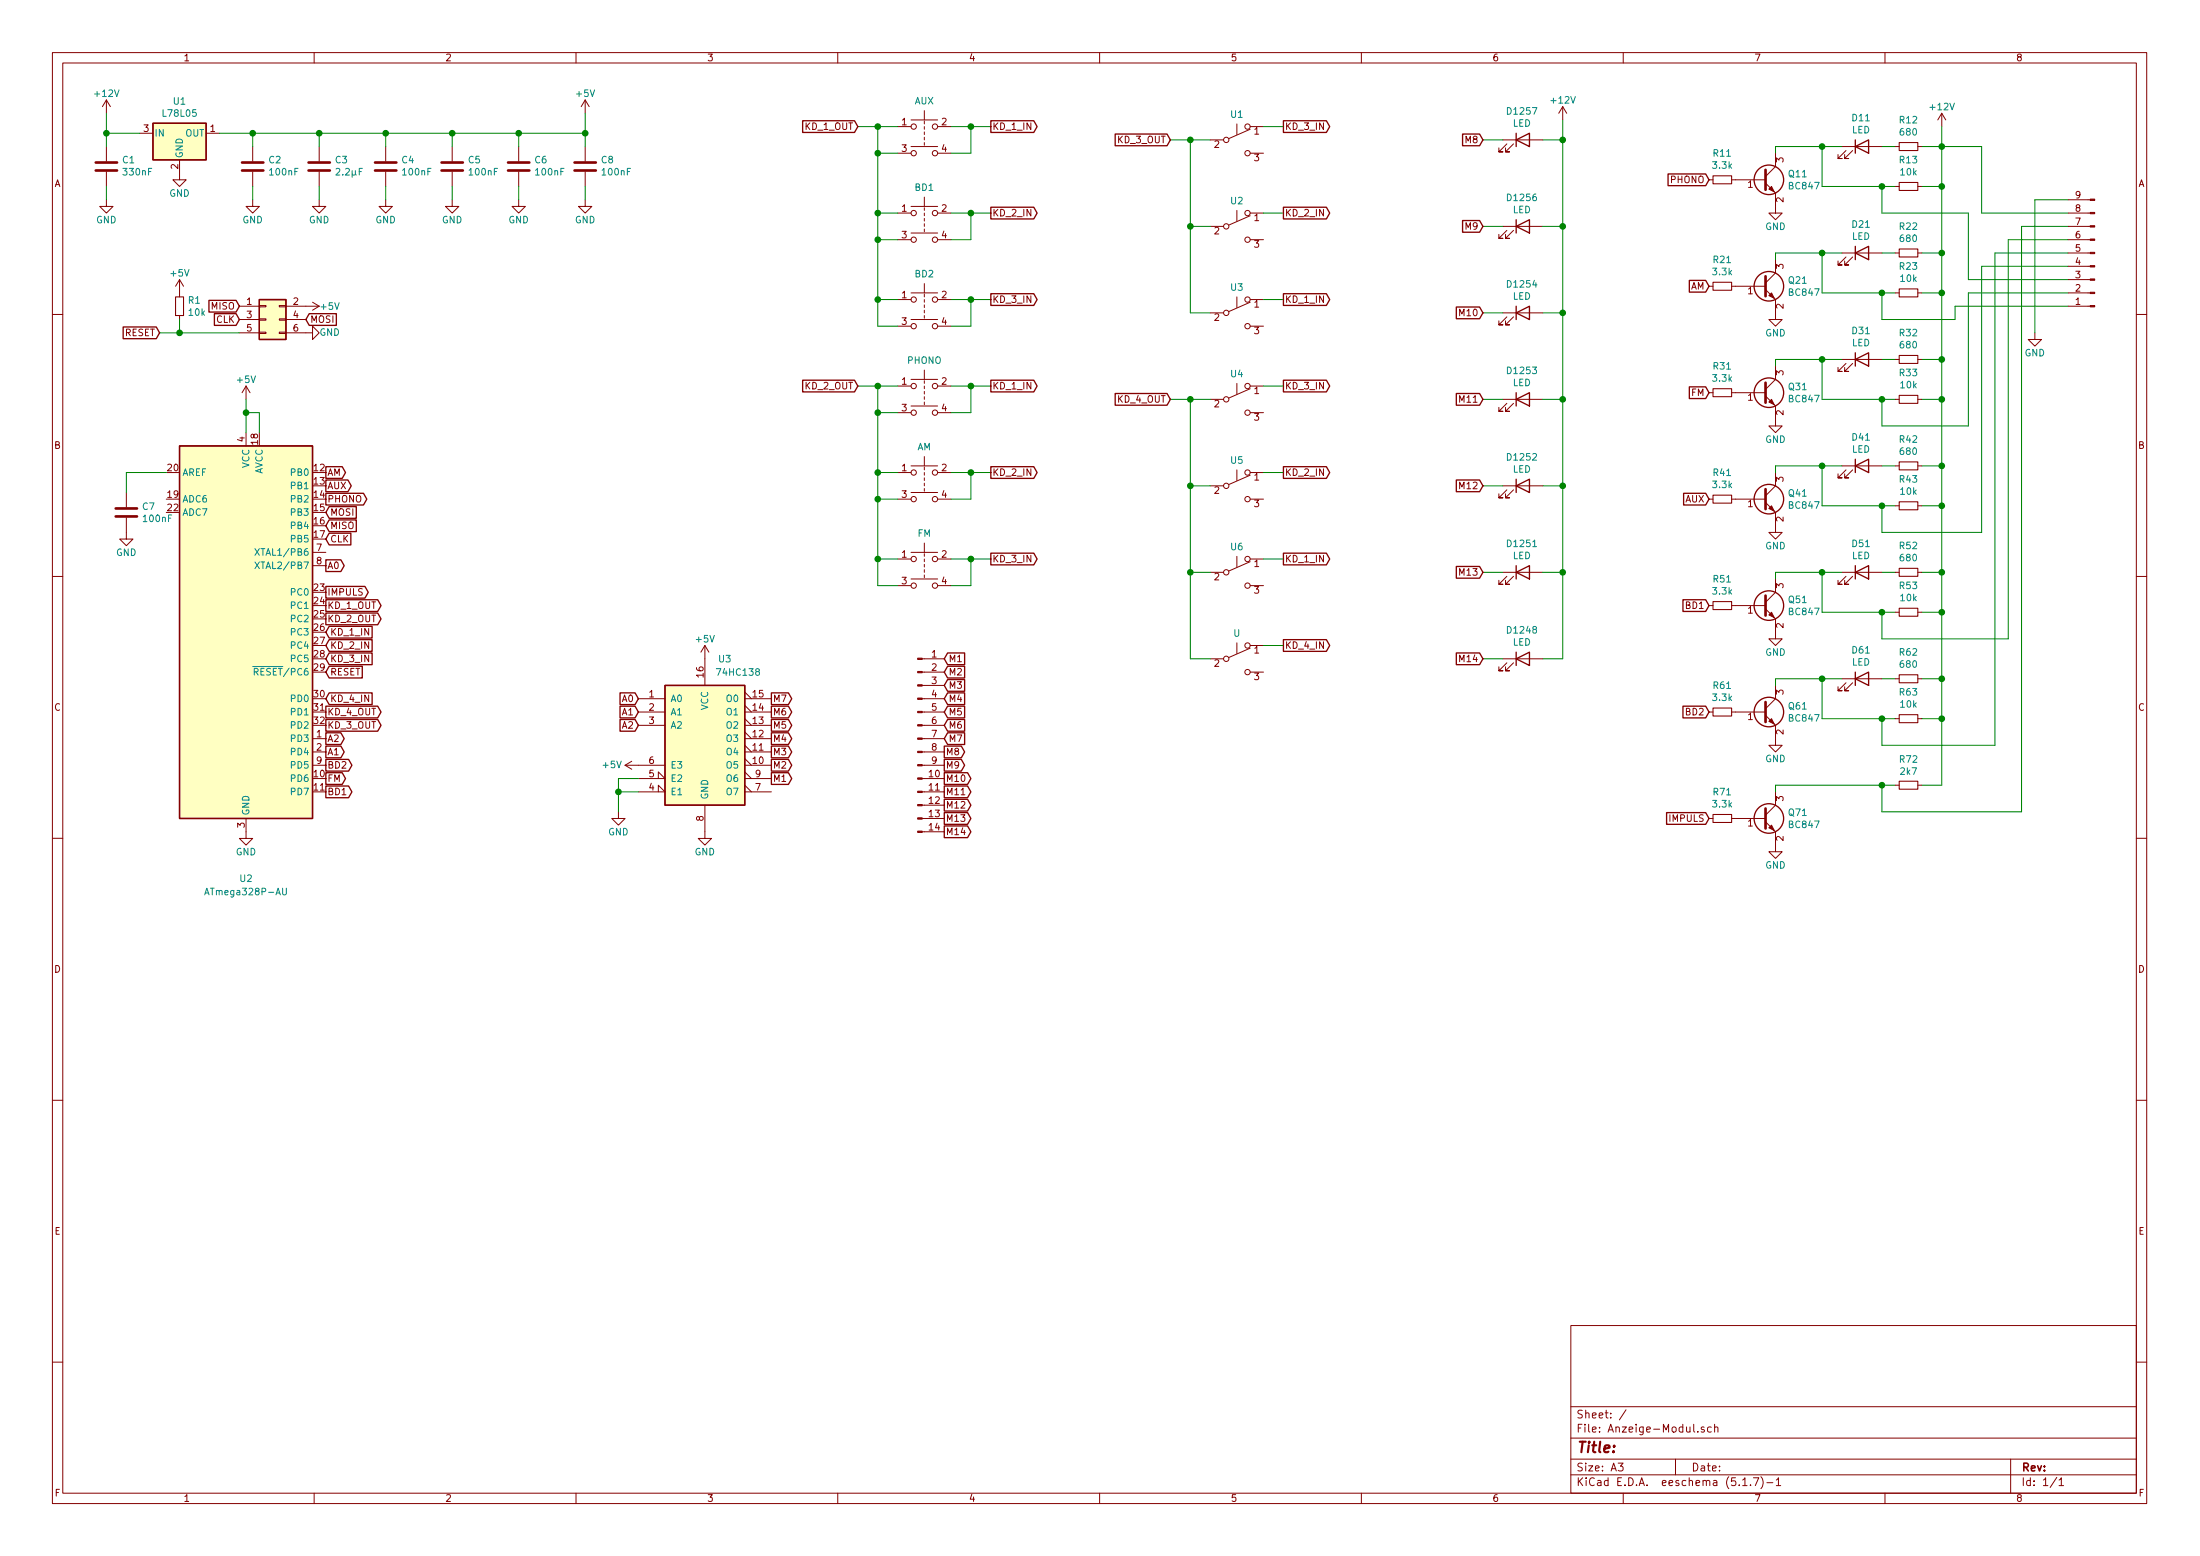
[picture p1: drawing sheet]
<svg xmlns="http://www.w3.org/2000/svg" width="420mm" height="297mm" viewBox="0 0 420 297" stroke-linecap="round" stroke-linejoin="round" font-family="sans-serif">
<g fill="none" stroke="#840000" stroke-width=".19">
<path d="M10 10h400v277h-400zM12 12h396v273.1h-396zM20.3 19.1v2.5M20.3 19.1l-.7 1.3M20.3 19.1l.8 1.3M60 10v2M110 10v2M111.8 19.1l-.8 1.3M111.8 19.1v2.5M111.8 19.1l.7 1.3M160 10v2M210 10v2"/>
<path d="M260 10v2M310 10v2M360 10v2M20.3 38.1v1.3h1.3l-1.3 1.3-1.3-1.3h1.3M20.3 28v2.8M20.3 32.8v2.8M26.7 25.4h2.5M34.3 30.5v3.8h1.3l-1.3 1.3-1.3-1.3h1.3M39.4 25.4h2.5M48.3 38.1v1.3h1.2l-1.2 1.3-1.3-1.3h1.3M48.3 28v2.8M48.3 32.8v2.8"/>
<path d="M61 38.1v1.3h1.2l-1.2 1.3-1.3-1.3h1.3M61 28v2.8M61 32.8v2.8M73.7 38.1v1.3h1.2l-1.2 1.3-1.3-1.3h1.3M73.7 28v2.8M73.7 32.8v2.8M86.4 38.1v1.3h1.2l-1.2 1.3-1.3-1.3h1.3M86.4 28v2.8M86.4 32.8v2.8M99.1 38.1v1.3h1.2l-1.2 1.3-1.3-1.3h1.3M99.1 28v2.8M99.1 32.8v2.8"/>
<path d="M111.8 38.1v1.3h1.2l-1.2 1.3-1.3-1.3h1.3M111.8 28v2.8M111.8 32.8v2.8M171.4 24.2h2.6M171.4 29.2h2.6M174 39.4h5.1M174 28h5.1M174 22.9h5.1M176.5 21.1v1.8M176.5 23.2v.5M176.5 24.2v.5M176.5 25.2v.5"/>
<path d="M176.5 26.2v.5M176.5 27.2v.5M176.5 37.6v1.8M176.5 39.7v.5M179.1 24.2h2.5M179.1 29.2h2.5M231.1 26.7h2.6M236.2 23.7v2M238.8 24.2h2.5M238.8 29.2h2.5M238.8 24.7l-4.1 1.8M287 26.7h7.6"/>
<path d="M287.8 27.5l-1.5 1.5h.7h-.7v-.8M289.1 27.5l-1.6 1.5h.8h-.8v-.8M298.4 20.4l-.7 1.2M298.4 20.4v2.5M298.4 20.4l.8 1.2M326.4 34.3h.8M330.7 34.3h6.5M337.2 35l1.9 1.9v3.8h1.3l-1.3 1.2-1.3-1.2h1.3M339.1 29.2v2.6l-1.9 1.9M351.8 28h7.6M352.6 28.7l-1.6 1.6h.8h-.8v-.8M353.8 28.7l-1.5 1.6h.8h-.8v-.8"/>
<path d="M361.9 28h.8M361.9 35.6h.8M366.3 28h.7M366.3 35.6h.7M370.8 21.6l-.7 1.3M370.8 21.6v2.6M370.8 21.6l.8 1.3M395 38.1h4.2M34.3 53.4v3.3M34.3 53.4l-.8 1.2M34.3 53.4l.8 1.2M45.7 58.5h3.8"/>
<path d="M49.5 58.3h1.3v.3h-1.3zM53.3 58.3h1.3v.3h-1.3zM54.6 58.5h6.4M59.7 57.7l1.3 .8M61 58.5l-1.3 .7M171.4 57.2h2.6M171.4 40.7h2.6M171.4 45.8h2.6M174 55.9h5.1M174 44.5h5.1M176.5 40.7v.5M176.5 41.7v.5"/>
<path d="M176.5 42.7v.5M176.5 43.7v.5M176.5 54.1v1.8M176.5 56.2v.5M176.5 57.2v.5M176.5 58.2v.5M176.5 59.2v.5M179.1 57.2h2.5M179.1 40.7h2.5M179.1 45.8h2.5M231.1 43.2h2.6M231.1 59.7h2.6"/>
<path d="M236.2 40.2v2M236.2 56.7v2M238.8 57.2h2.5M238.8 40.7h2.5M238.8 45.8h2.5M238.8 57.7l-4.1 1.8M238.8 41.2l-4.1 1.8M287 43.2h7.6M287 59.7h7.6M287.8 44l-1.5 1.5h.7h-.7v-.8M289.1 44l-1.6 1.5h.8h-.8v-.8M326.4 54.6h.8"/>
<path d="M330.7 54.6h6.5M337.2 55.3l1.9 1.9v3.8h1.3l-1.3 1.3-1.3-1.3h1.3M339.1 49.6v2.5l-1.9 1.9M351.8 48.3h7.6M352.6 49.1l-1.6 1.5h.8h-.8v-.8M353.8 49.1l-1.5 1.5h.8h-.8v-.8M361.9 55.9h.8M361.9 48.3h.8M366.3 55.9h.7M366.3 48.3h.7M395 55.9h4.2M395 40.7h4.2"/>
<path d="M395 45.8h4.2M395 58.5h4.2M395 43.2h4.2M395 48.3h4.2M395 50.8h4.2M395 53.4h4.2M10 60h2M34.3 60.2v.8M45.7 61h3.8M45.7 63.5h3.8M47 73.7l-.8 1.3M47 73.7v2.5"/>
<path d="M47 73.7l.8 1.3M49.5 63.4h1.3v.3h-1.3zM49.5 60.9h1.3v.2h-1.3zM53.3 63.4h1.3v.3h-1.3zM53.3 60.9h1.3v.2h-1.3zM54.6 63.5h5.1v-1.2l1.3 1.2-1.3 1.3v-1.3M54.6 61h3.8M171.4 73.7h2.6M171.4 78.8h2.6M171.4 62.3h2.6M174 77.5h5.1M174 72.4h5.1"/>
<path d="M174 61h5.1M176.5 60.2v.5M176.5 70.6v1.8M176.5 72.7v.5M176.5 73.7v.5M176.5 74.7v.5M176.5 75.7v.5M176.5 76.7v.6M179.1 73.7h2.5M179.1 78.8h2.5M179.1 62.3h2.5M231.1 76.2h2.6"/>
<path d="M236.2 73.2v2M238.8 73.7h2.5M238.8 78.8h2.5M238.8 62.3h2.5M238.8 74.2l-4.1 1.8M287 76.2h7.6M287.8 60.5l-1.5 1.5h.7h-.7v-.7M287.8 77l-1.5 1.5h.7h-.7v-.7M289.1 60.5l-1.6 1.5h.8h-.8v-.7M289.1 77l-1.6 1.5h.8h-.8v-.7M326.4 75h.8M330.7 75h6.5"/>
<path d="M337.2 75.6l1.9 1.9v3.8h1.3l-1.3 1.3-1.3-1.3h1.3M339.1 69.9v2.5l-1.9 1.9M351.8 68.6h7.6M352.6 69.4l-1.6 1.5h.8h-.8v-.8M353.8 69.4l-1.5 1.5h.8h-.8v-.8M361.9 76.2h.8M361.9 68.6h.8M366.3 76.2h.7M366.3 68.6h.7M388.6 63.5v1.3h1.3l-1.3 1.3-1.3-1.3h1.3M408 60h2M24.1 98.8v4.1h1.3l-1.3 1.3-1.2-1.3h1.2"/>
<path d="M24.1 94v2.8M47 82.6v2.5M171.4 90.2h2.6M171.4 95.3h2.6M174 94h5.1M174 88.9h5.1M176.5 87.2v1.7M176.5 89.2v.5M176.5 90.2v.5M176.5 91.2v.5M176.5 92.2v.5M176.5 93.3v.5"/>
<path d="M179.1 90.2h2.5M179.1 95.3h2.5M231.1 92.7h2.6M236.2 89.7v2M238.8 90.2h2.5M238.8 95.3h2.5M238.8 90.7l-4.1 1.8M287 92.7h7.6M287.8 93.5l-1.5 1.5h.7h-.7v-.7M289.1 93.5l-1.6 1.5h.8h-.8v-.7M326.4 95.3h.8M330.7 95.3h6.5"/>
<path d="M337.2 95.9l1.9 1.9v3.8h1.3l-1.3 1.3-1.3-1.3h1.3M339.1 90.2v2.5l-1.9 2M351.8 88.9h7.6M352.6 89.7l-1.6 1.5h.8h-.8v-.7M353.8 89.7l-1.5 1.5h.8h-.8v-.7M361.9 88.9h.8M361.9 96.6h.8M366.3 88.9h.7M366.3 96.6h.7M10 110h2M59.7 105.4h2.5M59.7 108h2.5"/>
<path d="M171.4 106.7h2.6M171.4 111.8h2.6M174 110.5h5.1M174 105.4h5.1M176.5 103.7v1.7M176.5 105.7v.5M176.5 106.7v.5M176.5 107.7v.5M176.5 108.7v.6M176.5 109.8v.5M179.1 106.7h2.5M179.1 111.8h2.5"/>
<path d="M231.1 109.3h2.6M236.2 106.2v2M238.8 106.7h2.5M238.8 111.8h2.5M238.8 107.2l-4.1 1.8M287 109.3h7.6M287.8 110l-1.5 1.5h.7h-.7v-.7M289.1 110l-1.6 1.5h.8h-.8v-.7M326.4 115.6h.8M330.7 115.6h6.5M337.2 116.2l1.9 1.9v3.9h1.3l-1.3 1.2-1.3-1.2h1.3M339.1 110.5v2.6l-1.9 1.9"/>
<path d="M351.8 109.3h7.6M352.6 110l-1.6 1.5h.8h-.8v-.7M353.8 110l-1.5 1.5h.8h-.8v-.7M361.9 109.3h.8M361.9 116.9h.8M366.3 109.3h.7M366.3 116.9h.7M408 110h2M121.9 138.5h5.1M121.9 135.9h5.1M121.9 133.4h5.1M134.6 123.2v7.6"/>
<path d="M134.6 123.2l-.7 1.3M134.6 123.2l.8 1.3M142.2 138.5h5.1M142.2 135.9h5.1M142.2 133.4h5.1M142.2 139.7l1.3 1.3M142.2 137.2l1.3 1.3M142.2 134.7l1.3 1.2M142.2 132.1l1.3 1.3M176.1 138.5h4.2M176.1 135.9h4.2M176.1 133.4h4.2"/>
<path d="M176.1 130.8h4.2M176.1 128.3h4.2M176.1 125.8h4.2M231.1 125.8h2.6M236.2 122.7v2.1M238.8 128.3h2.5M238.8 123.7l-4.1 1.8M238.8 123.2h2.5M287 125.8h7.6M287.8 126.5l-1.5 1.6h.7h-.7v-.8M289.1 126.5l-1.6 1.6h.8h-.8v-.8M326.4 135.9h.8"/>
<path d="M330.7 135.9h6.5M337.2 136.6l1.9 1.9v3.8h1.3l-1.3 1.2-1.3-1.2h1.3M339.1 130.8v2.6l-1.9 1.9M351.8 129.6h7.6M352.6 130.3l-1.6 1.6h.8h-.8v-.8M353.8 130.3l-1.5 1.6h.8h-.8v-.8M361.9 129.6h.8M361.9 137.2h.8M366.3 129.6h.7M366.3 137.2h.7M47 156.2v3.9h1.3l-1.3 1.2-1.3-1.2h1.3M59.7 146.1h2.5"/>
<path d="M59.7 143.5h2.5M59.7 141h2.5M118.1 155v1.2h1.3l-1.3 1.3-1.3-1.3h1.3M119.4 146.1h7.6M119.4 146.1l1.2 .7M120.6 145.3l-1.2 .8M121.9 151.2h5.1l-1.3-1.3v1.3M121.9 148.6h5.1l-1.3-1.2v1.2M134.6 153.7v6.4h1.3l-1.3 1.2-1.3-1.2h1.3M142.2 151.2h5.1M142.2 148.6h5.1M142.2 146.1h5.1"/>
<path d="M142.2 143.5h5.1M142.2 141h5.1M142.2 144.8l1.3 1.3M142.2 142.3l1.3 1.2M142.2 149.9l1.3 1.3M142.2 147.4l1.3 1.2M176.1 158.8h4.2M176.1 156.2h4.2M176.1 153.7h4.2M176.1 151.2h4.2M176.1 148.6h4.2M176.1 146.1h4.2"/>
<path d="M176.1 143.5h4.2M176.1 141h4.2M326.4 156.2h.8M330.7 156.2h6.5M337.2 156.9l1.9 1.9v3.8h1.3l-1.3 1.3-1.3-1.3h1.3M339.1 151.2v2.5l-1.9 1.9M361.9 149.9h.8M366.3 149.9h.7M10 160h2M408 160h2M10 210h2M408 210h2"/>
<path d="M300 253h108v32.1h-108zM10 260h2M300 278.5h108M300 274.5h108M300 268.5h108M309 279.3h1l-.5 .6 .4 .1v.7l-.2 .1-.7-.1M310.5 269.1l-1.2 2M320 278.5v3M324.3 273.3v.1M325.5 272.5l-.4-.1-.2 .2 .1 .2 .5 .2v.3h-.6M326.8 272.5l-.4-.1-.3 .3 .1 .6 .2 .1 .4-.1M327.5 272.5l.2-.1 .3 .1 .1 .9"/>
<path d="M327.5 271.9v1.5M384 278.5v6.6M408 260h2M60 285.1v1.9M110 285.1v1.9M160 285.1v1.9M210 285.1v1.9M260 285.1v1.9M300 281.5h108M310 285.1v1.9M332.8 282.5l.4-.4v1.5M332.8 283.6h.9"/>
<path d="M334.3 283.5v.1M334.9 282.1h1l-.7 1.5M336.3 281.9a1.71 1.71 0 0 1 0 2.3M337.4 283h1.2M339.2 282.5l.4-.4v1.5M339.2 283.6h.9M360 285.1v1.9M392.8 282l-1.3 2M393.2 282.5l.5-.4v1.5M393.2 283.6h.9"/>
<circle cx="174.5" cy="29.2" r=".51"/>
<circle cx="174.5" cy="24.2" r=".51"/>
<circle cx="178.6" cy="29.2" r=".51"/>
<circle cx="178.6" cy="24.2" r=".51"/>
<circle cx="234.2" cy="26.7" r=".51"/>
<circle cx="238.3" cy="29.2" r=".51"/>
<circle cx="238.3" cy="24.2" r=".51"/>
<circle cx="174.5" cy="40.7" r=".51"/>
<circle cx="174.5" cy="45.8" r=".51"/>
<circle cx="174.5" cy="57.2" r=".51"/>
<circle cx="178.6" cy="40.7" r=".51"/>
<circle cx="178.6" cy="45.8" r=".51"/>
<circle cx="178.6" cy="57.2" r=".51"/>
<circle cx="234.2" cy="43.2" r=".51"/>
<circle cx="234.2" cy="59.7" r=".51"/>
<circle cx="238.3" cy="40.7" r=".51"/>
<circle cx="238.3" cy="57.2" r=".51"/>
<circle cx="238.3" cy="45.8" r=".51"/>
<circle cx="174.5" cy="62.3" r=".51"/>
<circle cx="174.5" cy="78.8" r=".51"/>
<circle cx="174.5" cy="73.7" r=".51"/>
<circle cx="178.6" cy="73.7" r=".51"/>
<circle cx="178.6" cy="62.3" r=".51"/>
<circle cx="178.6" cy="78.8" r=".51"/>
<circle cx="234.2" cy="76.2" r=".51"/>
<circle cx="238.3" cy="73.7" r=".51"/>
<circle cx="238.3" cy="78.8" r=".51"/>
<circle cx="238.3" cy="62.3" r=".51"/>
<circle cx="174.5" cy="90.2" r=".51"/>
<circle cx="174.5" cy="95.3" r=".51"/>
<circle cx="178.6" cy="95.3" r=".51"/>
<circle cx="178.6" cy="90.2" r=".51"/>
<circle cx="234.2" cy="92.7" r=".51"/>
<circle cx="238.3" cy="90.2" r=".51"/>
<circle cx="238.3" cy="95.3" r=".51"/>
<circle cx="174.5" cy="106.7" r=".51"/>
<circle cx="174.5" cy="111.8" r=".51"/>
<circle cx="178.6" cy="106.7" r=".51"/>
<circle cx="178.6" cy="111.8" r=".51"/>
<circle cx="234.2" cy="109.3" r=".51"/>
<circle cx="238.3" cy="111.8" r=".51"/>
<circle cx="238.3" cy="106.7" r=".51"/>
<circle cx="234.2" cy="125.8" r=".51"/>
<circle cx="238.3" cy="128.3" r=".51"/>
<circle cx="238.3" cy="123.2" r=".51"/>
</g>
<g fill="#ffffc2" stroke="#ffffc2" stroke-width=".19">
<path d="M29.2 23.5h10.2v7h-10.2z"/>
<path d="M49.5 57.2h5.1v7.6h-5.1z"/>
<path d="M127 130.8h15.2v22.9h-15.2z"/>
<path d="M34.3 85.1h25.4v71.1h-25.4z"/>
</g>
<g fill="none" stroke="#840000" stroke-width=".25">
<path d="M29.2 23.5h10.2v7h-10.2zM153.3 23h9.9l.6 1.2-.6 1.1h-9.9zM189.2 39.6h8.2l.7 1.1-.7 1.1h-8.2zM189.2 23h8.2l.7 1.2-.7 1.1h-8.2zM213 25.6h9.9l.6 1.1-.6 1.1h-9.9zM245.1 23h8.2l.6 1.2-.6 1.1h-8.2zM245.1 39.6h8.2l.6 1.1-.6 1.1h-8.2zM279.3 25.6h3.3l.6 1.1-.6 1.1h-3.3zM289.6 26.7l2.5-1.3v2.6zM289.6 25.4v2.6M318.6 33.2h7.2l.6 1.1-.6 1.1h-7.2zM354.3 28l2.6-1.3v2.5z"/>
<path d="M354.3 26.7v2.5M39.9 57.3h5.2l.6 1.2-.6 1.1h-5.2zM40.9 59.9h4.2l.6 1.1-.6 1.1h-4.2zM49.5 57.2h5.1v7.6h-5.1zM59.1 59.9h5.1v2.2h-5.1l-.7-1.1zM189.2 56.1h8.2l.7 1.1-.7 1.1h-8.2zM245.1 56.1h8.2l.6 1.1-.6 1.1h-8.2zM278.1 58.6h4.5l.6 1.1-.6 1.1h-4.5zM279.3 42.1h3.3l.6 1.1-.6 1.1h-3.3zM289.6 59.7l2.5-1.2v2.5zM289.6 43.2l2.5-1.3v2.6zM289.6 41.9v2.6"/>
<path d="M289.6 58.5v2.5M322.6 53.5h3.2l.6 1.1-.6 1.2h-3.2zM354.3 48.3l2.6-1.3v2.6zM354.3 47v2.6M23.5 62.4h6.3l.7 1.1-.7 1.2h-6.3zM153.3 72.6h9.9l.6 1.1-.6 1.1h-9.9zM189.2 72.6h8.2l.7 1.1-.7 1.1h-8.2zM213 75.1h9.9l.6 1.1-.6 1.2h-9.9zM245.1 72.6h8.2l.6 1.1-.6 1.1h-8.2zM278.1 75.1h4.5l.6 1.1-.6 1.2h-4.5zM289.6 76.2l2.5-1.2v2.5zM289.6 75v2.5"/>
<path d="M322.6 73.8h3.2l.6 1.2-.6 1.1h-3.2zM354.3 68.6l2.6-1.3v2.6zM354.3 67.3v2.6M34.3 85.1h25.4v71.1h-25.4zM62.2 91.6h4.2l.7 1.1-.7 1.2h-4.2zM62.2 94.2h7.2l.7 1.1-.7 1.1h-7.2zM62.2 89.1h3.2l.6 1.1-.6 1.1h-3.2zM62.9 96.7h5.1v2.2h-5.1l-.7-1.1zM62.9 99.2h5.1v2.3h-5.1l-.7-1.1zM189.2 89.1h8.2l.7 1.1-.7 1.1h-8.2zM245.1 89.1h8.2l.6 1.1-.6 1.1h-8.2zM278.1 91.6h4.5l.6 1.1-.6 1.2h-4.5z"/>
<path d="M289.6 92.7l2.5-1.2v2.5zM289.6 91.5v2.5M321.5 94.2h4.3l.6 1.1-.6 1.1h-4.3zM354.3 88.9l2.6-1.2v2.5zM354.3 87.7v2.5M62.2 114.5h9.9l.7 1.1-.7 1.1h-9.9zM62.2 117h9.9l.7 1.1-.7 1.2h-9.9zM62.2 106.9h2.9l.6 1.1-.6 1.1h-2.9zM62.2 111.9h7.5l.6 1.2-.6 1.1h-7.5zM62.9 119.6h8.2v2.2h-8.2l-.7-1.1zM62.9 101.8h4.1v2.2h-4.1l-.7-1.1zM189.2 105.6h8.2l.7 1.1-.7 1.1h-8.2z"/>
<path d="M245.1 105.6h8.2l.6 1.1-.6 1.1h-8.2zM278.1 108.1h4.5l.6 1.2-.6 1.1h-4.5zM289.6 109.3l2.5-1.3v2.5zM289.6 108v2.5M321.4 114.5h4.4l.6 1.1-.6 1.1h-4.4zM354.3 109.3l2.6-1.3v2.5zM354.3 108v2.5M62.2 139.9h2.9l.6 1.1-.6 1.1h-2.9zM62.2 137.3h9.9l.7 1.2-.7 1.1h-9.9zM62.2 134.8h9.9l.7 1.1-.7 1.1h-9.9zM62.9 132.3h8.2v2.2h-8.2l-.7-1.1zM62.9 124.6h8.2v2.3h-8.2l-.7-1.1z"/>
<path d="M62.9 122.1h8.2v2.2h-8.2l-.7-1.1zM62.9 127.2h6.3v2.2h-6.3l-.7-1.1zM118.4 137.3h2.9l.6 1.2-.6 1.1h-2.9zM118.4 134.8h2.9l.6 1.1-.6 1.1h-2.9zM118.4 132.3h2.9l.6 1.1-.6 1.1h-2.9zM127 130.8h15.2v22.9h-15.2zM147.3 132.3h3.3l.6 1.1-.6 1.1h-3.3zM147.3 134.8h3.3l.6 1.1-.6 1.1h-3.3zM147.3 137.3h3.3l.6 1.2-.6 1.1h-3.3zM147.3 139.9h3.3l.6 1.1-.6 1.1h-3.3zM181 137.3h3.2v2.3h-3.2l-.7-1.1zM181 139.9h3.2v2.2h-3.2l-.7-1.1z"/>
<path d="M181 127.2h3.2v2.2h-3.2l-.7-1.1zM181 124.6h3.2v2.3h-3.2l-.7-1.1zM181 129.7h3.2v2.3h-3.2l-.7-1.2zM181 132.3h3.2v2.2h-3.2l-.7-1.1zM181 134.8h3.2v2.2h-3.2l-.7-1.1zM245.1 122.1h8.2l.6 1.1-.6 1.1h-8.2zM278.1 124.6h4.5l.6 1.2-.6 1.1h-4.5zM289.6 125.8l2.5-1.3v2.5zM289.6 124.5v2.5M321.4 134.8h4.4l.6 1.1-.6 1.1h-4.4zM354.3 129.6l2.6-1.3v2.5zM354.3 128.3v2.5"/>
<path d="M62.2 142.4h2.9l.6 1.1-.6 1.2h-2.9zM62.2 145h4.4l.6 1.1-.6 1.1h-4.4zM62.2 147.5h3.2l.6 1.1-.6 1.1h-3.2zM62.2 150h4.4l.6 1.2-.6 1.1h-4.4zM147.3 142.4h3.3l.6 1.1-.6 1.2h-3.3zM147.3 145h3.3l.6 1.1-.6 1.1h-3.3zM147.3 147.5h3.3l.6 1.1-.6 1.1h-3.3zM180.3 145h3.3l.6 1.1-.6 1.1h-3.3zM180.3 142.4h3.3l.6 1.1-.6 1.2h-3.3zM180.3 147.5h4.5l.6 1.1-.6 1.1h-4.5zM180.3 150h4.5l.6 1.2-.6 1.1h-4.5zM180.3 152.6h4.5l.6 1.1-.6 1.1h-4.5z"/>
<path d="M180.3 155.1h4.5l.6 1.1-.6 1.2h-4.5zM180.3 157.7h4.5l.6 1.1-.6 1.1h-4.5zM318.3 155.1h7.5l.6 1.1-.6 1.2h-7.5z"/>
<circle cx="337.8" cy="34.3" r="2.82"/>
<circle cx="337.8" cy="54.6" r="2.82"/>
<circle cx="337.8" cy="75" r="2.82"/>
<circle cx="337.8" cy="95.3" r="2.82"/>
<circle cx="337.8" cy="115.6" r="2.82"/>
<circle cx="337.8" cy="135.9" r="2.82"/>
<circle cx="337.8" cy="156.2" r="2.82"/>
</g>
<g fill="none" stroke="#840000" stroke-width=".51">
<path d="M18.3 31h4.1M18.3 32.5h4.1M46.2 31h4.1M46.2 32.5h4.1M58.9 31h4.1M58.9 32.5h4.1M71.6 31h4.1M71.6 32.5h4.1M84.3 31h4.1M84.3 32.5h4.1M97 31h4.1M97 32.5h4.1"/>
<path d="M109.7 31h4.1M109.7 32.5h4.1M337.2 32.4v3.8M337.2 52.7v3.9M337.2 73.1v3.8M22.1 98.6h4.1M22.1 97.1h4.1M337.2 93.4v3.8M337.2 113.7v3.8M337.2 134v3.8M337.2 154.3v3.9"/>
</g>
<g fill="#840000" stroke="#840000" stroke-width=".19">
<path d="M175.3 158.7h.8v.2h-.8z"/>
<path d="M175.3 156.1h.8v.3h-.8z"/>
<path d="M175.3 153.6h.8v.2h-.8z"/>
<path d="M175.3 151h.8v.3h-.8z"/>
<path d="M175.3 148.5h.8v.3h-.8z"/>
<path d="M175.3 146h.8v.2h-.8z"/>
<path d="M175.3 143.4h.8v.3h-.8z"/>
<path d="M175.3 140.9h.8v.2h-.8z"/>
<path d="M175.3 138.3h.8v.3h-.8z"/>
<path d="M175.3 135.8h.8v.3h-.8z"/>
<path d="M175.3 133.3h.8v.2h-.8z"/>
<path d="M175.3 130.7h.8v.3h-.8z"/>
<path d="M175.3 128.2h.8v.2h-.8z"/>
<path d="M175.3 125.6h.8v.3h-.8z"/>
<path d="M337.8 158l.5-.5 .5 1z"/>
<path d="M337.8 76.7l.5-.5 .5 1.1z"/>
<path d="M337.8 97.1l.5-.5 .5 1z"/>
<path d="M337.8 117.4l.5-.5 .5 1z"/>
<path d="M337.8 137.7l.5-.5 .5 1z"/>
<path d="M399.2 38h.8v.3h-.8z"/>
<path d="M399.2 40.5h.8v.3h-.8z"/>
<path d="M399.2 43.1h.8v.2h-.8z"/>
<path d="M399.2 45.6h.8v.3h-.8z"/>
<path d="M399.2 48.2h.8v.2h-.8z"/>
<path d="M399.2 50.7h.8v.3h-.8z"/>
<path d="M399.2 53.2h.8v.3h-.8z"/>
<path d="M399.2 55.8h.8v.2h-.8z"/>
<path d="M399.2 58.3h.8v.3h-.8z"/>
<path d="M337.8 56.4l.5-.5 .5 1z"/>
<path d="M337.8 36.1l.5-.5 .5 1z"/>
</g>
<g fill="none" stroke="#840000" stroke-width=".2">
<path d="M327.2 33.6h3.5v1.5h-3.5zM362.7 27.2h3.6v1.5h-3.6zM362.7 34.8h3.6v1.6h-3.6zM33.5 56.7h1.6v3.5h-1.6zM327.2 53.9h3.5v1.5h-3.5zM362.7 47.5h3.6v1.6h-3.6zM362.7 55.2h3.6v1.5h-3.6zM327.2 74.2h3.5v1.5h-3.5zM362.7 67.9h3.6v1.5h-3.6zM362.7 75.5h3.6v1.5h-3.6zM327.2 94.5h3.5v1.5h-3.5zM362.7 95.8h3.6v1.5h-3.6z"/>
<path d="M362.7 88.2h3.6v1.5h-3.6zM327.2 114.8h3.5v1.6h-3.5zM362.7 116.1h3.6v1.5h-3.6zM362.7 108.5h3.6v1.5h-3.6zM327.2 135.2h3.5v1.5h-3.5zM362.7 136.4h3.6v1.6h-3.6zM362.7 128.8h3.6v1.5h-3.6zM327.2 155.5h3.5v1.5h-3.5zM362.7 149.1h3.6v1.6h-3.6z"/>
</g>
<path d="M48.7 104.7l.8 1.3M48.7 107.3l.8 1.2M49.5 104.7l-.8 1.3M49.5 107.3l-.8 1.2M48.3 127.2h1.2M48.6 128.3l.6-.1 .1-.2-.1-.3-.6-.1v1.3M48.9 128.3l.4 .6M39.1 170.8l.4-1.2 .4 1.2M39.2 170.5h.6M54 169.6v1l.2 .2h.3l.2-.2v-1" fill="none" stroke="#008484" stroke-width=".19"/>
<g fill="none" stroke="#008400" stroke-width=".19">
<path d="M20.3 25.4h6.4M20.3 21.6v6.4M20.3 35.6v2.5M41.9 25.4h69.9M48.3 25.4v2.6M48.3 35.6v2.5M61 25.4v2.6M61 35.6v2.5M73.7 25.4v2.6M73.7 35.6v2.5M86.4 25.4v2.6M86.4 35.6v2.5"/>
<path d="M99.1 25.4v2.6M99.1 35.6v2.5M111.8 21.6v6.4M111.8 35.6v2.5M163.8 24.2h7.6M167.6 24.2v38.1h3.8M167.6 29.2h3.8M181.6 24.2h7.6M185.4 24.2v5h-3.8M223.5 26.7h7.6M227.3 26.7v33h3.8M241.3 24.2h3.8"/>
<path d="M283.2 26.7h3.8M294.6 26.7h3.8M298.4 22.9v102.9h-3.8M348 28v7.6h13.9M351.8 28h-12.7v1.2M359.4 35.6v5.1h16.5v12.7h19.1M359.4 28h2.5M367 28h11.5v12.7h16.5M367 35.6h3.8M370.8 24.2v125.7h-3.8M395 38.1h-6.4v25.4M167.6 57.2h3.8"/>
<path d="M167.6 45.8h3.8M167.6 40.7h3.8M181.6 57.2h7.6M181.6 40.7h7.6M185.4 40.7v5.1h-3.8M185.4 57.2v5.1h-3.8M227.3 43.2h3.8M241.3 57.2h3.8M241.3 40.7h3.8M283.2 59.7h3.8M283.2 43.2h3.8M294.6 59.7h3.8"/>
<path d="M294.6 43.2h3.8M348 48.3v7.6h13.9M351.8 48.3h-12.7v1.3M359.4 48.3h2.5M359.4 55.9v5.1h14v-2.5h21.6M367 48.3h3.8M367 55.9h3.8M395 45.8h-11.5v76.2h-24.1v-5.1M395 48.3h-14v94h-21.6v-5.1M395 55.9h-19.1v25.4h-16.5v-5.1M395 43.2h-8.9v111.8h-26.7v-5.1M395 50.8h-16.5v50.8h-19.1v-5"/>
<path d="M30.5 63.5h15.2M34.3 61v2.5M47 78.8h2.5v3.8M47 76.2v6.4M163.8 73.7h7.6M167.6 73.7v38.1h3.8M167.6 78.8h3.8M181.6 73.7h7.6M185.4 73.7v5.1h-3.8M223.5 76.2h7.6M227.3 76.2v49.6h3.8M241.3 73.7h3.8"/>
<path d="M283.2 76.2h3.8M294.6 76.2h3.8M348 68.6v7.6h13.9M351.8 68.6h-12.7v1.3M359.4 68.6h2.5M367 76.2h3.8M367 68.6h3.8M31.7 90.2h-7.6v3.8M167.6 90.2h3.8M167.6 95.3h3.8M181.6 90.2h7.6M185.4 90.2v5.1h-3.8"/>
<path d="M227.3 92.7h3.8M241.3 90.2h3.8M283.2 92.7h3.8M294.6 92.7h3.8M348 88.9v7.7h13.9M351.8 88.9h-12.7v1.3M359.4 88.9h2.5M367 88.9h3.8M367 96.6h3.8M167.6 106.7h3.8M181.6 106.7h7.6M185.4 106.7v5.1h-3.8"/>
<path d="M227.3 109.3h3.8M241.3 106.7h3.8M283.2 109.3h3.8M294.6 109.3h3.8M348 109.3v7.6h13.9M351.8 109.3h-12.7v1.2M359.4 109.3h2.5M367 109.3h3.8M367 116.9h3.8M241.3 123.2h3.8M283.2 125.8h3.8M348 129.6v7.6h13.9"/>
<path d="M351.8 129.6h-12.7v1.2M359.4 129.6h2.5M367 129.6h3.8M367 137.2h3.8M118.1 151.2h3.8M121.9 148.6h-3.8v6.4M361.9 149.9h-22.8v1.3"/>
</g>
<g fill="#008400" stroke="#008400" stroke-width=".25">
<circle cx="86.4" cy="25.4" r=".51"/>
<circle cx="118.1" cy="151.2" r=".51"/>
<circle cx="61" cy="25.4" r=".51"/>
<circle cx="348" cy="129.6" r=".51"/>
<circle cx="370.8" cy="35.6" r=".51"/>
<circle cx="359.4" cy="149.9" r=".51"/>
<circle cx="370.8" cy="68.6" r=".51"/>
<circle cx="348" cy="109.3" r=".51"/>
<circle cx="348" cy="68.6" r=".51"/>
<circle cx="111.8" cy="25.4" r=".51"/>
<circle cx="73.7" cy="25.4" r=".51"/>
<circle cx="370.8" cy="48.3" r=".51"/>
<circle cx="370.8" cy="137.2" r=".51"/>
<circle cx="34.3" cy="63.5" r=".51"/>
<circle cx="99.1" cy="25.4" r=".51"/>
<circle cx="348" cy="88.9" r=".51"/>
<circle cx="227.3" cy="76.2" r=".51"/>
<circle cx="185.4" cy="40.7" r=".51"/>
<circle cx="185.4" cy="57.2" r=".51"/>
<circle cx="348" cy="48.3" r=".51"/>
<circle cx="185.4" cy="73.7" r=".51"/>
<circle cx="185.4" cy="90.2" r=".51"/>
<circle cx="167.6" cy="106.7" r=".51"/>
<circle cx="185.4" cy="106.7" r=".51"/>
<circle cx="20.3" cy="25.4" r=".51"/>
<circle cx="185.4" cy="24.2" r=".51"/>
<circle cx="227.3" cy="26.7" r=".51"/>
<circle cx="167.6" cy="95.3" r=".51"/>
<circle cx="167.6" cy="57.2" r=".51"/>
<circle cx="167.6" cy="73.7" r=".51"/>
<circle cx="167.6" cy="24.2" r=".51"/>
<circle cx="167.6" cy="90.2" r=".51"/>
<circle cx="370.8" cy="55.9" r=".51"/>
<circle cx="370.8" cy="96.6" r=".51"/>
<circle cx="167.6" cy="78.8" r=".51"/>
<circle cx="370.8" cy="109.3" r=".51"/>
<circle cx="48.3" cy="25.4" r=".51"/>
<circle cx="370.8" cy="116.9" r=".51"/>
<circle cx="370.8" cy="129.6" r=".51"/>
<circle cx="298.4" cy="59.7" r=".51"/>
<circle cx="227.3" cy="43.2" r=".51"/>
<circle cx="359.4" cy="55.9" r=".51"/>
<circle cx="348" cy="28" r=".51"/>
<circle cx="359.4" cy="76.2" r=".51"/>
<circle cx="359.4" cy="96.6" r=".51"/>
<circle cx="227.3" cy="92.7" r=".51"/>
<circle cx="298.4" cy="26.7" r=".51"/>
<circle cx="359.4" cy="116.9" r=".51"/>
<circle cx="298.4" cy="43.2" r=".51"/>
<circle cx="359.4" cy="137.2" r=".51"/>
<circle cx="227.3" cy="109.3" r=".51"/>
<circle cx="359.4" cy="35.6" r=".51"/>
<circle cx="298.4" cy="76.2" r=".51"/>
<circle cx="298.4" cy="92.7" r=".51"/>
<circle cx="298.4" cy="109.3" r=".51"/>
<circle cx="370.8" cy="76.2" r=".51"/>
<circle cx="167.6" cy="29.2" r=".51"/>
<circle cx="370.8" cy="88.9" r=".51"/>
<circle cx="167.6" cy="40.7" r=".51"/>
<circle cx="47" cy="78.8" r=".51"/>
<circle cx="370.8" cy="28" r=".51"/>
<circle cx="167.6" cy="45.8" r=".51"/>
</g>
<text font-size="2.8" fill="#840000" x="301" y="277.3">Title:</text>
<g font-size="2.1" fill="#840000">
<text x="301" y="273.5">File: Anzeige-Modul.sch</text>
<text x="301" y="270.8">Sheet: /</text>
<text x="301" y="280.9">Size: A3</text>
<text x="323" y="280.9">Date:</text>
<text x="386" y="280.9">Rev:</text>
<text x="301" y="283.7">KiCad E.D.A. eeschema (5.1.7)-1</text>
<text x="386" y="283.7">Id: 1/1</text>
</g>
<g font-size="1.8" fill="#840000">
<text x="35" y="11.7">1</text>
<text x="85" y="11.7">2</text>
<text x="135" y="11.7">3</text>
<text x="185" y="11.7">4</text>
<text x="235" y="11.7">5</text>
<text x="285" y="11.7">6</text>
<text x="335" y="11.7">7</text>
<text x="385" y="11.7">8</text>
<text x="172.2" y="23.9">1</text>
<text x="179.9" y="23.9">2</text>
<text x="27.5" y="25.2">3</text>
<text x="40.2" y="25.2">1</text>
<text x="153.8" y="24.8">KD_1_OUT</text>
<text x="172.2" y="29">3</text>
<text x="179.9" y="29">4</text>
<text x="189.5" y="24.8">KD_1_IN</text>
<text x="213.5" y="27.3">KD_3_OUT</text>
<text x="231.9" y="28.2">2</text>
<text x="239.5" y="25.7">1</text>
<text x="245.4" y="24.8">KD_3_IN</text>
<text x="280" y="27.3">M8</text>
<text x="10.4" y="35.7">A</text>
<text x="34" y="32.3" transform="rotate(-90 34 32.3)">2</text>
<text x="239.5" y="30.8">3</text>
<text x="319.1" y="35">PHONO</text>
<text x="333.8" y="35.9">1</text>
<text x="340.6" y="31" transform="rotate(-90 340.6 31)">3</text>
<text x="408.4" y="35.7">A</text>
<text x="172.2" y="40.4">1</text>
<text x="179.9" y="40.4">2</text>
<text x="189.5" y="41.3">KD_2_IN</text>
<text x="245.4" y="41.3">KD_2_IN</text>
<text x="340.6" y="38.6" transform="rotate(-90 340.6 38.6)">2</text>
<text x="396.4" y="40.4">8</text>
<text x="396.4" y="37.9">9</text>
<text x="172.2" y="45.5">3</text>
<text x="179.9" y="45.5">4</text>
<text x="231.9" y="44.7">2</text>
<text x="239.5" y="42.2">1</text>
<text x="239.5" y="47.3">3</text>
<text x="280" y="43.9">M9</text>
<text x="396.4" y="45.5">6</text>
<text x="396.4" y="43">7</text>
<text x="340.6" y="51.3" transform="rotate(-90 340.6 51.3)">3</text>
<text x="396.4" y="53.1">3</text>
<text x="396.4" y="50.6">4</text>
<text x="396.4" y="48">5</text>
<text x="40.4" y="59.1">MISO</text>
<text x="47.1" y="58.2">1</text>
<text x="56" y="58.2">2</text>
<text x="172.2" y="56.9">1</text>
<text x="179.9" y="56.9">2</text>
<text x="189.5" y="57.8">KD_3_IN</text>
<text x="239.5" y="58.7">1</text>
<text x="245.4" y="57.8">KD_1_IN</text>
<text x="322.9" y="55.3">AM</text>
<text x="333.8" y="56.2">1</text>
<text x="340.6" y="58.9" transform="rotate(-90 340.6 58.9)">2</text>
<text x="396.4" y="58.2">1</text>
<text x="396.4" y="55.7">2</text>
<text x="23.8" y="64.2">RESET</text>
<text x="41.3" y="61.6">CLK</text>
<text x="47.1" y="60.7">3</text>
<text x="47.1" y="63.3">5</text>
<text x="56" y="60.7">4</text>
<text x="56" y="63.3">6</text>
<text x="59.2" y="61.6">MOSI</text>
<text x="172.2" y="62">3</text>
<text x="179.9" y="62">4</text>
<text x="231.9" y="61.3">2</text>
<text x="239.5" y="63.8">3</text>
<text x="279" y="60.4">M10</text>
<text x="340.6" y="71.6" transform="rotate(-90 340.6 71.6)">3</text>
<text x="153.8" y="74.3">KD_2_OUT</text>
<text x="172.2" y="73.4">1</text>
<text x="179.9" y="73.4">2</text>
<text x="189.5" y="74.3">KD_1_IN</text>
<text x="213.5" y="76.9">KD_4_OUT</text>
<text x="231.9" y="77.8">2</text>
<text x="239.5" y="75.2">1</text>
<text x="245.4" y="74.3">KD_3_IN</text>
<text x="279" y="76.9">M11</text>
<text x="323" y="75.6">FM</text>
<text x="333.8" y="76.5">1</text>
<text x="172.2" y="78.5">3</text>
<text x="179.9" y="78.5">4</text>
<text x="239.5" y="80.3">3</text>
<text x="340.6" y="79.3" transform="rotate(-90 340.6 79.3)">2</text>
<text x="10.4" y="85.7">B</text>
<text x="32.1" y="90">20</text>
<text x="46.7" y="84.3" transform="rotate(-90 46.7 84.3)">4</text>
<text x="49.3" y="84.8" transform="rotate(-90 49.3 84.8)">18</text>
<text x="60" y="90">12</text>
<text x="172.2" y="90">1</text>
<text x="179.9" y="90">2</text>
<text x="408.4" y="85.7">B</text>
<text x="32.1" y="95">19</text>
<text x="60" y="92.5">13</text>
<text x="60" y="95">14</text>
<text x="62.5" y="93.4">AUX</text>
<text x="62.5" y="95.9">PHONO</text>
<text x="62.5" y="90.8">AM</text>
<text x="172.2" y="95">3</text>
<text x="179.9" y="95">4</text>
<text x="189.5" y="90.8">KD_2_IN</text>
<text x="231.9" y="94.3">2</text>
<text x="239.5" y="91.7">1</text>
<text x="245.4" y="90.8">KD_2_IN</text>
<text x="279" y="93.4">M12</text>
<text x="321.9" y="95.9">AUX</text>
<text x="340.6" y="92" transform="rotate(-90 340.6 92)">3</text>
<text x="32.1" y="97.6">22</text>
<text x="60" y="97.6">15</text>
<text x="60" y="100.1">16</text>
<text x="63" y="98.5">MOSI</text>
<text x="63" y="101">MISO</text>
<text x="239.5" y="96.8">3</text>
<text x="333.8" y="96.8">1</text>
<text x="340.6" y="99.6" transform="rotate(-90 340.6 99.6)">2</text>
<text x="60" y="102.7">17</text>
<text x="60.5" y="105.2">7</text>
<text x="60.5" y="107.7">8</text>
<text x="63" y="103.5">CLK</text>
<text x="172.2" y="106.5">1</text>
<text x="179.9" y="106.5">2</text>
<text x="189.5" y="107.4">KD_3_IN</text>
<text x="245.4" y="107.4">KD_1_IN</text>
<text x="60" y="112.8">23</text>
<text x="62.5" y="108.6">A0</text>
<text x="62.5" y="113.7">IMPULS</text>
<text x="172.2" y="111.5">3</text>
<text x="179.9" y="111.5">4</text>
<text x="231.9" y="110.8">2</text>
<text x="239.5" y="108.2">1</text>
<text x="239.5" y="113.3">3</text>
<text x="279" y="109.9">M13</text>
<text x="340.6" y="112.3" transform="rotate(-90 340.6 112.3)">3</text>
<text x="60" y="115.4">24</text>
<text x="60" y="117.9">25</text>
<text x="62.5" y="116.2">KD_1_OUT</text>
<text x="62.5" y="118.8">KD_2_OUT</text>
<text x="322.1" y="116.2">BD1</text>
<text x="333.8" y="117.1">1</text>
<text x="340.6" y="119.9" transform="rotate(-90 340.6 119.9)">2</text>
<text x="60" y="120.4">26</text>
<text x="60" y="123">27</text>
<text x="60" y="125.5">28</text>
<text x="63" y="121.3">KD_1_IN</text>
<text x="63" y="123.9">KD_2_IN</text>
<text x="178" y="125.5">1</text>
<text x="239.5" y="124.8">1</text>
<text x="245.4" y="123.9">KD_4_IN</text>
<text x="60" y="128.1">29</text>
<text x="63" y="126.4">KD_3_IN</text>
<text x="63" y="128.9">RESET</text>
<text x="134.4" y="129.3" transform="rotate(-90 134.4 129.3)">16</text>
<text x="178" y="128.1">2</text>
<text x="178" y="130.6">3</text>
<text x="181.1" y="128.9">M2</text>
<text x="181.1" y="126.4">M1</text>
<text x="181.1" y="131.5">M3</text>
<text x="231.9" y="127.3">2</text>
<text x="239.5" y="129.8">3</text>
<text x="279" y="126.4">M14</text>
<text x="10.4" y="135.7">C</text>
<text x="60" y="133.1">30</text>
<text x="60" y="135.7">31</text>
<text x="62.5" y="136.6">KD_4_OUT</text>
<text x="63" y="134">KD_4_IN</text>
<text x="118.9" y="136.6">A1</text>
<text x="118.9" y="134">A0</text>
<text x="124" y="133.1">1</text>
<text x="124" y="135.7">2</text>
<text x="143.8" y="135.7">14</text>
<text x="143.8" y="133.1">15</text>
<text x="147.6" y="134">M7</text>
<text x="147.6" y="136.6">M6</text>
<text x="178" y="133.1">4</text>
<text x="178" y="135.7">5</text>
<text x="181.1" y="134">M4</text>
<text x="181.1" y="136.6">M5</text>
<text x="322.1" y="136.6">BD2</text>
<text x="333.8" y="137.5">1</text>
<text x="340.6" y="132.6" transform="rotate(-90 340.6 132.6)">3</text>
<text x="408.4" y="135.7">C</text>
<text x="60" y="138.2">32</text>
<text x="60.5" y="140.8">1</text>
<text x="60.5" y="143.3">2</text>
<text x="62.5" y="141.6">A2</text>
<text x="62.5" y="139.1">KD_3_OUT</text>
<text x="118.9" y="139.1">A2</text>
<text x="124" y="138.2">3</text>
<text x="143.8" y="143.3">11</text>
<text x="143.8" y="140.8">12</text>
<text x="143.8" y="138.2">13</text>
<text x="147.6" y="139.1">M5</text>
<text x="147.6" y="141.6">M4</text>
<text x="178" y="138.2">6</text>
<text x="178" y="140.8">7</text>
<text x="178" y="143.3">8</text>
<text x="181.1" y="139.1">M6</text>
<text x="181.1" y="141.6">M7</text>
<text x="340.6" y="140.2" transform="rotate(-90 340.6 140.2)">2</text>
<text x="60" y="148.4">10</text>
<text x="60.5" y="145.8">9</text>
<text x="62.5" y="144.2">A1</text>
<text x="62.5" y="146.7">BD2</text>
<text x="62.5" y="149.3">FM</text>
<text x="124" y="148.4">5</text>
<text x="124" y="145.8">6</text>
<text x="143.8" y="145.8">10</text>
<text x="144.3" y="148.4">9</text>
<text x="147.6" y="144.2">M3</text>
<text x="147.6" y="146.7">M2</text>
<text x="147.6" y="149.3">M1</text>
<text x="177.5" y="148.4">10</text>
<text x="178" y="145.8">9</text>
<text x="180.6" y="146.7">M9</text>
<text x="180.6" y="144.2">M8</text>
<text x="180.6" y="149.3">M10</text>
<text x="60" y="150.9">11</text>
<text x="62.5" y="151.8">BD1</text>
<text x="124" y="150.9">4</text>
<text x="144.3" y="150.9">7</text>
<text x="177.5" y="150.9">11</text>
<text x="177.5" y="153.5">12</text>
<text x="177.5" y="156">13</text>
<text x="180.6" y="151.8">M11</text>
<text x="180.6" y="154.3">M12</text>
<text x="340.6" y="152.9" transform="rotate(-90 340.6 152.9)">3</text>
<text x="46.7" y="158" transform="rotate(-90 46.7 158)">3</text>
<text x="134.4" y="156.7" transform="rotate(-90 134.4 156.7)">8</text>
<text x="177.5" y="158.5">14</text>
<text x="180.6" y="156.9">M13</text>
<text x="180.6" y="159.4">M14</text>
<text x="318.9" y="156.9">IMPULS</text>
<text x="333.8" y="157.8">1</text>
<text x="340.6" y="160.5" transform="rotate(-90 340.6 160.5)">2</text>
<text x="10.4" y="185.7">D</text>
<text x="408.4" y="185.7">D</text>
<text x="10.4" y="235.7">E</text>
<text x="408.4" y="235.7">E</text>
<text x="10.5" y="285.7">F</text>
<text x="35" y="286.7">1</text>
<text x="85" y="286.7">2</text>
<text x="135" y="286.7">3</text>
<text x="185" y="286.7">4</text>
<text x="235" y="286.7">5</text>
<text x="285" y="286.7">6</text>
<text x="335" y="286.7">7</text>
<text x="385" y="286.7">8</text>
<text x="408.5" y="285.7">F</text>
</g>
<g font-size="1.8" fill="#008484">
<text x="18.2" y="18.5">+12V</text>
<text x="31.2" y="22.3">L78L05</text>
<text x="33.2" y="20">U1</text>
<text x="110.2" y="18.5">+5V</text>
<text x="174.7" y="19.9">AUX</text>
<text x="235.1" y="22.5">U1</text>
<text x="288.1" y="21.9">D1257</text>
<text x="296.4" y="19.8">+12V</text>
<text x="353.8" y="23.2">D11</text>
<text x="362.8" y="23.6">R12</text>
<text x="368.8" y="21">+12V</text>
<text x="29.5" y="26.1">IN</text>
<text x="35.4" y="26.1">OUT</text>
<text x="288.9" y="24.2">LED</text>
<text x="327.3" y="29.9">R11</text>
<text x="353.7" y="25.5">LED</text>
<text x="363" y="25.9">680</text>
<text x="23.4" y="31.2">C1</text>
<text x="23.7" y="33.5">330nF</text>
<text x="34.9" y="30.3" transform="rotate(-90 34.9 30.3)">GND</text>
<text x="51.4" y="31.2">C2</text>
<text x="51.6" y="33.5">100nF</text>
<text x="64.1" y="31.2">C3</text>
<text x="64.4" y="33.5">2.2µF</text>
<text x="76.8" y="31.2">C4</text>
<text x="77" y="33.5">100nF</text>
<text x="89.5" y="31.2">C5</text>
<text x="89.7" y="33.5">100nF</text>
<text x="102.2" y="31.2">C6</text>
<text x="102.4" y="33.5">100nF</text>
<text x="114.9" y="31.2">C8</text>
<text x="115.1" y="33.5">100nF</text>
<text x="327.2" y="32.2">3.3k</text>
<text x="341.7" y="33.8">Q11</text>
<text x="362.8" y="31.2">R13</text>
<text x="363" y="33.5">10k</text>
<text x="32.3" y="37.6">GND</text>
<text x="174.8" y="36.4">BD1</text>
<text x="235.1" y="39">U2</text>
<text x="288.1" y="38.4">D1256</text>
<text x="288.9" y="40.7">LED</text>
<text x="341.8" y="36.2">BC847</text>
<text x="18.4" y="42.6">GND</text>
<text x="46.3" y="42.6">GND</text>
<text x="59" y="42.6">GND</text>
<text x="71.7" y="42.6">GND</text>
<text x="84.4" y="42.6">GND</text>
<text x="97.1" y="42.6">GND</text>
<text x="109.8" y="42.6">GND</text>
<text x="337.1" y="43.9">GND</text>
<text x="353.7" y="45.8">LED</text>
<text x="353.8" y="43.5">D21</text>
<text x="362.8" y="43.9">R22</text>
<text x="363" y="46.2">680</text>
<text x="32.7" y="52.8">+5V</text>
<text x="174.8" y="52.9">BD2</text>
<text x="327.2" y="52.5">3.3k</text>
<text x="327.3" y="50.2">R21</text>
<text x="362.8" y="51.5">R23</text>
<text x="363" y="53.8">10k</text>
<text x="36" y="58">R1</text>
<text x="61.4" y="59.1">+5V</text>
<text x="235.1" y="55.5">U3</text>
<text x="288.1" y="54.9">D1254</text>
<text x="288.9" y="57.2">LED</text>
<text x="341.7" y="54.2">Q21</text>
<text x="341.8" y="56.5">BC847</text>
<text x="36.1" y="60.3">10k</text>
<text x="61" y="64.1">GND</text>
<text x="337.1" y="64.2">GND</text>
<text x="353.8" y="63.8">D31</text>
<text x="362.8" y="64.2">R32</text>
<text x="173.3" y="69.5">PHONO</text>
<text x="288.1" y="71.4">D1253</text>
<text x="327.3" y="70.5">R31</text>
<text x="353.7" y="66.1">LED</text>
<text x="362.8" y="71.8">R33</text>
<text x="363" y="66.5">680</text>
<text x="386.7" y="68">GND</text>
<text x="45.4" y="73.1">+5V</text>
<text x="235.1" y="72">U4</text>
<text x="288.9" y="73.7">LED</text>
<text x="327.2" y="72.9">3.3k</text>
<text x="341.7" y="74.5">Q31</text>
<text x="341.8" y="76.8">BC847</text>
<text x="363" y="74.1">10k</text>
<text x="47.6" y="89.4" transform="rotate(-90 47.6 89.4)">VCC</text>
<text x="175.2" y="86">AM</text>
<text x="235.1" y="88.5">U5</text>
<text x="288.1" y="87.9">D1252</text>
<text x="337.1" y="84.5">GND</text>
<text x="353.7" y="86.4">LED</text>
<text x="353.8" y="84.1">D41</text>
<text x="362.8" y="84.5">R42</text>
<text x="363" y="86.8">680</text>
<text x="34.8" y="95.9">ADC6</text>
<text x="34.8" y="90.8">AREF</text>
<text x="50.2" y="90.6" transform="rotate(-90 50.2 90.6)">AVCC</text>
<text x="55.8" y="90.8">PB0</text>
<text x="55.8" y="93.4">PB1</text>
<text x="55.8" y="95.9">PB2</text>
<text x="288.9" y="90.2">LED</text>
<text x="327.2" y="93.2">3.3k</text>
<text x="327.3" y="90.9">R41</text>
<text x="341.7" y="94.8">Q41</text>
<text x="362.8" y="92.1">R43</text>
<text x="363" y="94.4">10k</text>
<text x="27.3" y="97.3">C7</text>
<text x="27.5" y="99.7">100nF</text>
<text x="34.8" y="98.5">ADC7</text>
<text x="55.8" y="98.5">PB3</text>
<text x="55.8" y="101">PB4</text>
<text x="341.8" y="97.1">BC847</text>
<text x="22.2" y="106.1">GND</text>
<text x="49.7" y="106.1">XTAL1/PB6</text>
<text x="55.8" y="103.5">PB5</text>
<text x="175.3" y="102.5">FM</text>
<text x="235.1" y="105">U6</text>
<text x="288.1" y="104.4">D1251</text>
<text x="288.9" y="106.7">LED</text>
<text x="337.1" y="104.9">GND</text>
<text x="353.7" y="106.7">LED</text>
<text x="353.8" y="104.4">D51</text>
<text x="362.8" y="104.8">R52</text>
<text x="363" y="107.1">680</text>
<text x="49.7" y="108.6">XTAL2/PB7</text>
<text x="55.8" y="113.7">PC0</text>
<text x="327.2" y="113.5">3.3k</text>
<text x="327.3" y="111.2">R51</text>
<text x="362.8" y="112.5">R53</text>
<text x="55.8" y="116.2">PC1</text>
<text x="55.8" y="118.8">PC2</text>
<text x="341.7" y="115.1">Q51</text>
<text x="341.8" y="117.4">BC847</text>
<text x="363" y="114.8">10k</text>
<text x="55.8" y="121.3">PC3</text>
<text x="55.8" y="123.9">PC4</text>
<text x="133" y="122.6">+5V</text>
<text x="235.6" y="121.6">U</text>
<text x="288.1" y="120.9">D1248</text>
<text x="288.9" y="123.3">LED</text>
<text x="337.1" y="125.2">GND</text>
<text x="353.8" y="124.8">D61</text>
<text x="362.8" y="125.2">R62</text>
<text x="49.4" y="128.9">RESET/PC6</text>
<text x="55.8" y="126.4">PC5</text>
<text x="137.2" y="129">74HC138</text>
<text x="137.3" y="126.5">U3</text>
<text x="327.3" y="131.5">R61</text>
<text x="353.7" y="127.1">LED</text>
<text x="363" y="127.5">680</text>
<text x="55.8" y="134">PD0</text>
<text x="55.8" y="136.6">PD1</text>
<text x="128" y="134">A0</text>
<text x="128" y="136.6">A1</text>
<text x="135.3" y="135.6" transform="rotate(-90 135.3 135.6)">VCC</text>
<text x="138.9" y="136.6">O1</text>
<text x="138.9" y="134">O0</text>
<text x="327.2" y="133.8">3.3k</text>
<text x="341.7" y="135.4">Q61</text>
<text x="341.8" y="137.8">BC847</text>
<text x="362.8" y="132.8">R63</text>
<text x="363" y="135.1">10k</text>
<text x="55.8" y="141.6">PD3</text>
<text x="55.8" y="139.1">PD2</text>
<text x="128" y="139.1">A2</text>
<text x="138.9" y="141.6">O3</text>
<text x="138.9" y="139.1">O2</text>
<text x="55.8" y="149.3">PD6</text>
<text x="55.8" y="144.2">PD4</text>
<text x="55.8" y="146.7">PD5</text>
<text x="115.2" y="146.6">+5V</text>
<text x="128" y="149.3">E2</text>
<text x="128" y="146.7">E3</text>
<text x="138.9" y="146.7">O5</text>
<text x="138.9" y="144.2">O4</text>
<text x="138.9" y="149.3">O6</text>
<text x="337.1" y="145.5">GND</text>
<text x="362.9" y="145.6">R72</text>
<text x="363" y="147.9">2k7</text>
<text x="47.6" y="155.7" transform="rotate(-90 47.6 155.7)">GND</text>
<text x="55.8" y="151.8">PD7</text>
<text x="128" y="151.8">E1</text>
<text x="135.3" y="152.7" transform="rotate(-90 135.3 152.7)">GND</text>
<text x="138.9" y="151.8">O7</text>
<text x="327.2" y="154.1">3.3k</text>
<text x="327.3" y="151.8">R71</text>
<text x="341.7" y="155.8">Q71</text>
<text x="116.2" y="159.5">GND</text>
<text x="341.8" y="158.1">BC847</text>
<text x="45" y="163.3">GND</text>
<text x="132.7" y="163.3">GND</text>
<text x="337.1" y="165.8">GND</text>
<text x="39.9" y="170.9">ATmega328P-AU</text>
<text x="45.9" y="168.4">U2</text>
</g>
</svg>
